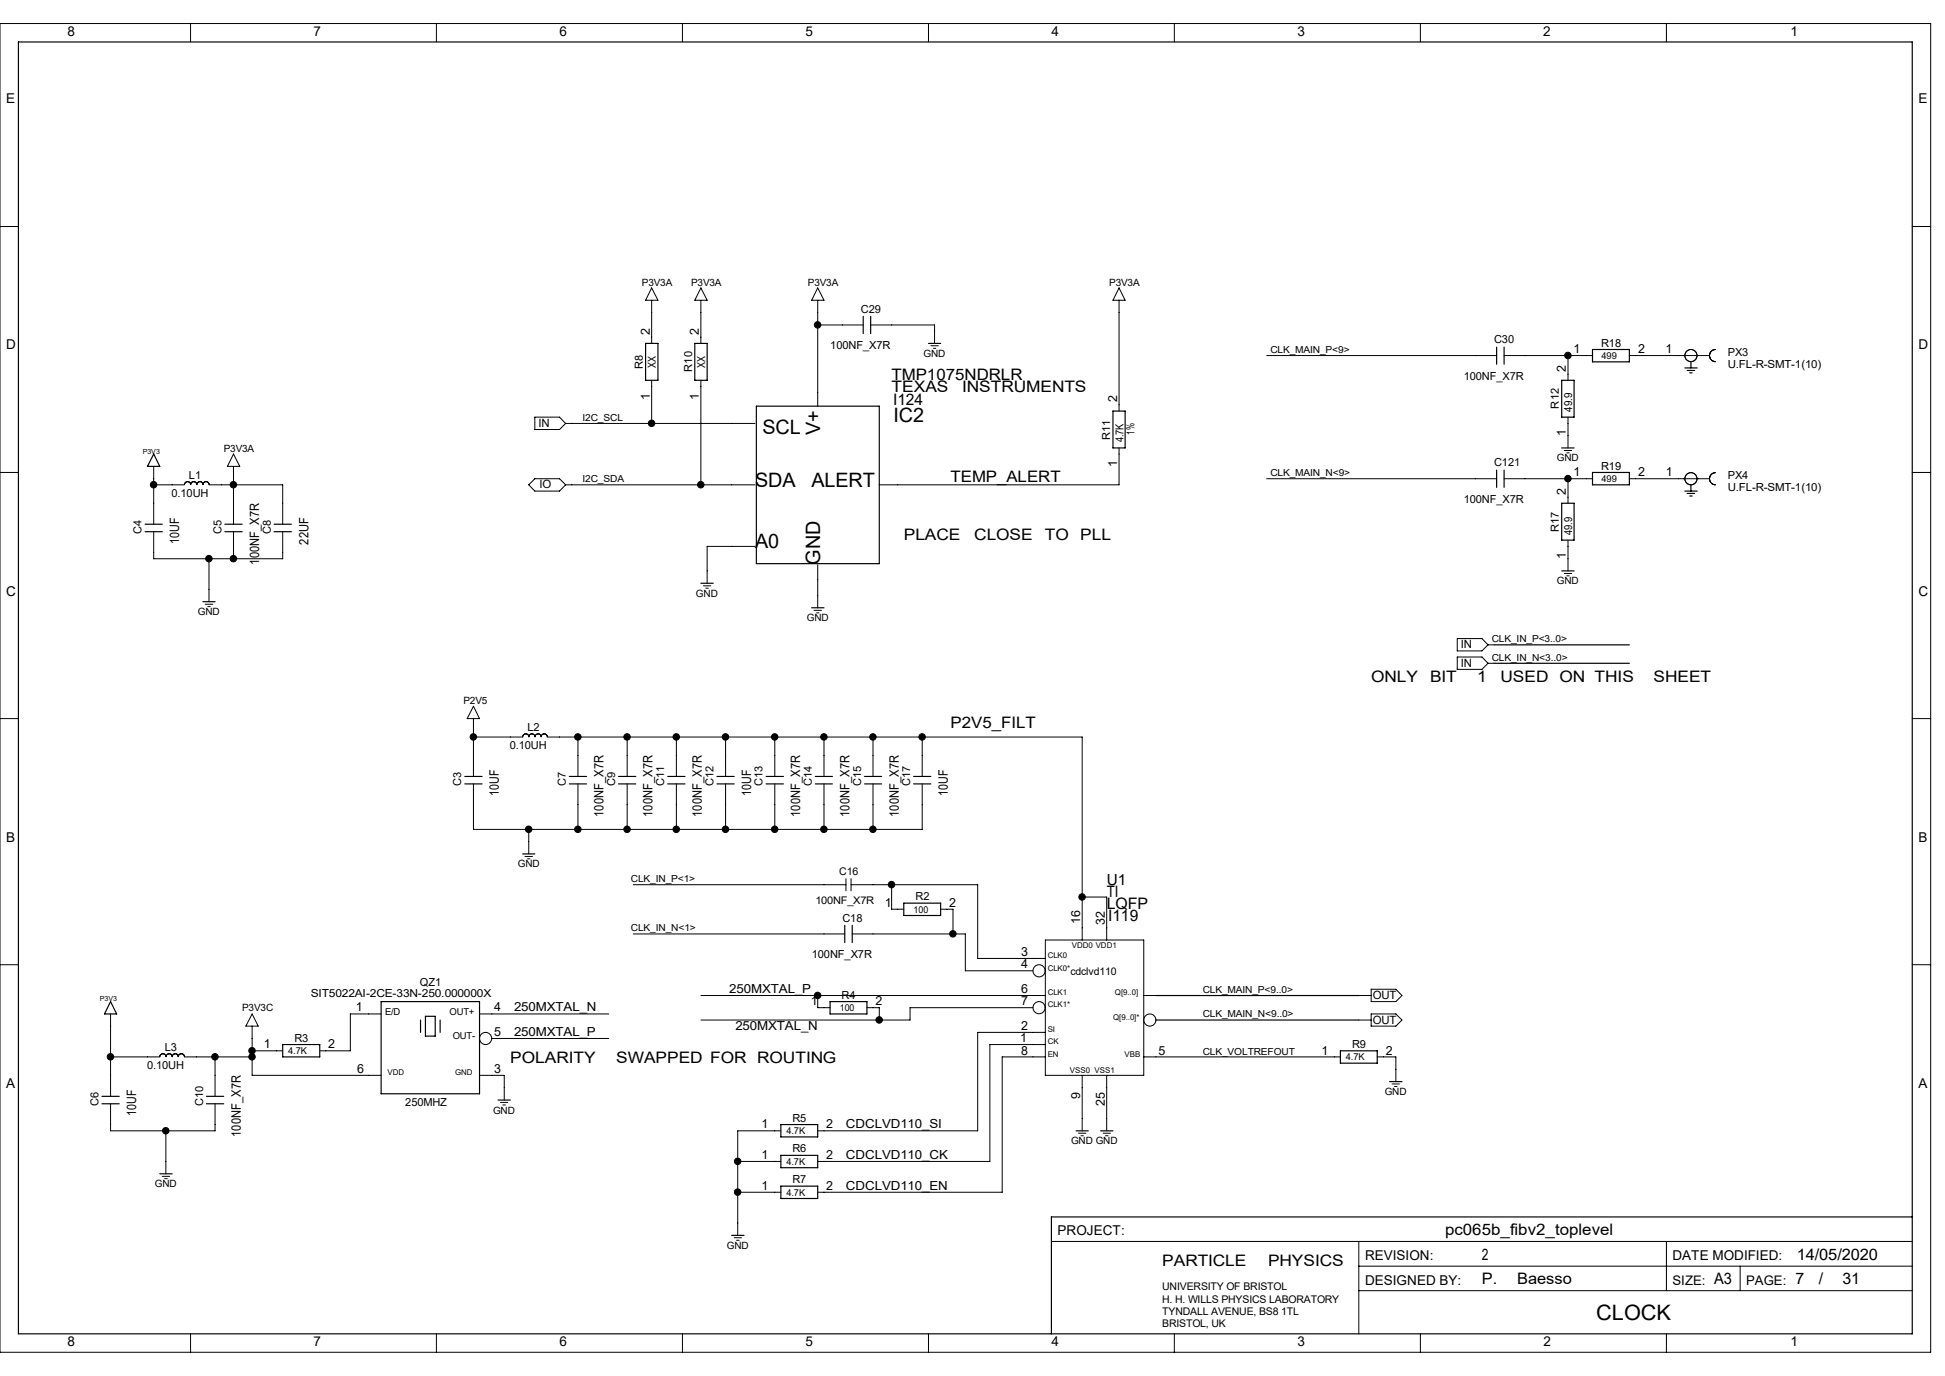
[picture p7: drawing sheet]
<svg xmlns="http://www.w3.org/2000/svg" width="420mm" height="297mm" viewBox="0 0 420 297" stroke-linecap="round" stroke-linejoin="round" font-family="sans-serif">
<g fill="none" stroke="#000" stroke-width=".25">
<path d="M4 9.1h408.9v278.8h-408.9zM139.4 74.1h2.7v8h-2.7zM150 74.1h2.7v8h-2.7zM186.4 68.3v3.7M188 68.3v3.7M200.5 74.1h2.6M323.2 74.9v3.7M324.8 74.9v3.7M343.9 75.4h7.9v2.7h-7.9zM363.8 79.4h2.7M364.3 80h1.6M365.1 78.1v1.3"/>
<path d="M33.2 98l1.3 2.7h-2.7zM163.3 87.7h26.6v34h-26.6zM240.3 88.7h2.7v8h-2.7zM337.2 82.1h2.7v7.9h-2.7zM337.2 96.7h2.7M364.9 80.5h.5M31.3 114.8h3.8M31.3 113.2h3.8M48.6 114.8h3.7M48.6 113.2h3.7M59.2 114.8h3.7M59.2 113.2h3.7"/>
<path d="M323.2 101.5v3.7M324.8 101.5v3.7M337.2 108.6h2.7v8h-2.7zM343.9 102h7.9v2.6h-7.9zM363.8 106h2.7M364.3 106.5h1.6M364.9 107.1h.5M365.1 104.6v1.4M43.8 129.9h2.6M151.3 125.9h2.7M175.3 131.2h2.6M322.6 139.2h29.2"/>
<path d="M337.2 123.2h2.7M322.6 143.2h29.2M100.4 169.2h3.7M100.4 167.6h3.7M122.9 169.2h3.8M122.9 167.6h3.8M133.6 169.2h3.7M133.6 167.6h3.7M144.2 169.2h3.7M144.2 167.6h3.7M154.8 169.2h3.7M154.8 167.6h3.7"/>
<path d="M165.4 169.2h3.8M165.4 167.6h3.8M176.1 169.2h3.6M176.1 167.6h3.6M186.7 169.2h3.7M186.7 167.6h3.7M197.3 169.2h3.7M197.3 167.6h3.7M112.9 184.3h2.6M182.4 199.7v3.8M184 199.7v3.8M195.2 194.9h7.9v2.7h-7.9z"/>
<path d="M23.9 216.2l1.3 2.7h-2.6zM82.3 216.2h21.2v19.9h-21.2zM91.9 219.4h2.1v4.2h-2.1zM179.2 216.2h8v2.7h-8zM249.6 214.9h43.8M22 238.3h3.7M22 236.6h3.7M44.6 238.3h3.7M44.6 236.6h3.7M61 225.5h8v2.6h-8zM90.8 220.2v2.6M95 220.2v2.6"/>
<path d="M107.5 237.4h2.7M249.6 220.2h43.8M289.4 226.8h8v2.7h-8zM300.1 233.5h2.6M34.5 253.4h2.7M168.6 242.7h8v2.7h-8zM168.6 249.4h8v2.7h-8zM168.6 256h8v2.7h-8zM232.4 244.1h2.6M237.7 244.1h2.6M158 266.7h2.7M412.9 262.7h-185.9v25.2"/>
</g>
<g fill="none" stroke="#000" stroke-width=".22">
<path d="M0 5.1h416.9v286.8h-416.9zM41.1 5.1v4M94.2 5.1v4M147.4 5.1v4M200.5 5.1v4M253.6 5.1v4M306.7 5.1v4M359.8 5.1v4M0 48.9h4M412.9 48.9h4M140.7 62.1l1.4 2.7h-2.7zM140.7 64.8v9.3"/>
<path d="M151.3 62.1l1.4 2.7h-2.7zM151.3 64.8v9.3M176.6 64.8v22.9M176.6 62.1l1.3 2.7h-2.6zM176.6 70.1h9.8M188 70.1h13.8v4M201 74.6h1.6M201.5 75.2h.6M241.6 62.1l1.4 2.7h-2.7zM241.6 64.8v23.9M273.5 76.8h49.7M324.8 76.8h19.1"/>
<path d="M338.6 76.8v5.3M351.8 76.8h17.3M369.3 77.3v.1M369.3 77.4l.2 .2M369.3 76.1l-.2 .4 .2 .9M369.4 77.5v.1M369.5 77.7l.5 .3M369.5 75.8l-.2 .4M369.7 75.7l-.1 .1M369.7 77.8h.1M369.7 75.7h.1M369.8 75.6h.1"/>
<path d="M369.9 77.9l.5 .2M369.9 75.6l-.2 .1M369.9 75.6h.1M370.4 75.4l-.5 .2M50.4 98l1.4 2.7h-2.7zM115.5 90h5.3l1.3 1.4-1.3 1.3h-5.3zM122.1 91.4h40.9M140.7 82.1v9.3M151.3 82.1v22.5M241.6 96.7v7.9h-51.7M337.8 97.2h1.6M338.3 97.7h.5"/>
<path d="M338.6 90v6.7M0 102h4M33.2 104.6h6.6M33.2 114.8v5.8h27.8v-5.8M33.2 100.7v12.5M39.9 104.4l-.1 .2M40 104.3l-.1 .1M40 104.2v.1M40 104.2h.1M40.1 104.1l.2-.1 .6 .1M40.1 104.1h-.1M40.2 104.1h-.1"/>
<path d="M40.3 104h.1M40.8 104.1h.1M40.9 104.1h.1M41 104.2h.1M41.1 104.3v.3M41.1 104.2v.2M41.2 104.4v.2M41.3 104.2v.1M41.3 104.2l-.1 .3M41.5 104.1h-.1M41.5 104.1l.5-.1 .2 .1M41.6 104h.1"/>
<path d="M42 104h.1M42.2 104.1h.1M42.3 104.2l.2 .3 .1-.2M42.4 104.2v.1M42.5 104.4v.2M42.5 104.4h.1M42.6 104.2v.1M42.7 104.2h-.1M42.8 104.1h.1M42.9 104.1h-.2M42.9 104.1l.4-.1 .3 .1M42.9 104h.1"/>
<path d="M43.5 104.1h.1M43.7 104.2h.1M43.7 104.3l.1 .3M43.7 104.2v.1M43.8 104.3v.1M43.8 104.4l.1 .1M43.9 104.2v.1M44 104.2l-.2 .3M44.2 104.1h-.2M44.2 104h.1M44.8 104.1l-.5-.1-.2 .1M44.8 104.1h.1"/>
<path d="M44.8 104.1h.2M45 104.2l.2 .4M45 104.2v.1M45.1 104.6h15.9v8.6M50.4 100.7v12.5M50.4 114.8v5.8M114.2 104.6l1.3-1.3h5.3l1.3 1.3-1.3 1.4h-5.3zM122.1 104.6h40.9M163 117.9h-10.3v8M273.5 103.3h49.7M324.8 103.3h19.1M338.6 103.3v5.3"/>
<path d="M338.6 116.6v6.6M351.8 103.3h17.3M369.3 103.9v.1M369.3 102.7l-.2 .8 .4 .7M369.4 104.1h.1M369.5 102.4l-.2 .3M369.5 104.3l.4 .2M369.7 102.3l-.1 .1M369.7 104.4h.1M369.7 102.3h.1M369.8 102.2h.1M369.9 102.2l-.2 .1"/>
<path d="M369.9 104.5h.1M369.9 102.2h.1M369.9 104.5l.5 .1M370.1 102.1h-.1M370.4 102l-.5 .2M412.9 102h4M44.3 130.4h1.6M44.9 130.9h.5M45.1 120.6v9.3M151.9 126.4h1.6M152.4 127h.6M175.8 131.7h1.6"/>
<path d="M176.3 132.3h.5M176.6 121.9v9.3M314.7 137.8h5.3l1.3 1.4-1.3 1.3h-5.3zM321.3 139.2h1.3M337.8 123.8h1.6M338.3 124.3h.5M0 155.1h4M102.2 152.4l1.3 2.7h-2.6zM102.2 155.1v12.5M102.2 159.1h10.7M112.9 158.9h.1M112.9 158.7v.1"/>
<path d="M113 158.6l-.1 .4M113.2 158.5h.1M113.3 158.5l-.2 .1M113.3 158.5h.1M113.3 158.5h.5M113.8 158.5h.1M113.9 158.5l.1 .1M113.9 158.5h.1M114 158.6l.2 .4M114.1 158.7h.1M114.2 158.9h.1M114.3 158.7l-.1 .3"/>
<path d="M114.3 158.6v.2M114.4 158.5h.1M114.4 158.5v.1M114.5 158.5l.5-.1 .3 .2M114.5 158.5h.1M115.1 158.5h.1M115.2 158.5h.1M115.4 158.6l.1 .3M115.4 158.7h.1M115.4 158.8l.1 .1M115.5 158.9v.1M115.7 158.7l-.2 .2"/>
<path d="M115.7 158.6l-.1 .2M115.9 158.5h.1M116.4 158.5l-.4-.1-.3 .2M116.4 158.5h.1M116.5 158.5h.1M116.6 158.5h.1M116.6 158.5l.1 .1M116.7 158.6l.1 .2M116.8 158.7v.3M116.8 158.9h.1M116.9 159l.2-.5a.64 .64 0 0 1 1 .2l.1 .3M116.9 158.9h-.1"/>
<path d="M116.9 158.7v.1M117.2 158.5h.1M117.7 158.5h.1M117.9 158.5h.1M118.1 158.7h.1M118.2 158.9h.1M118.2 159.1h115.5v43.8M124.8 159.1v8.5M135.4 159.1v8.5M146 159.1v8.5M156.7 159.1v8.5M167.3 159.1v8.5"/>
<path d="M177.9 159.1v8.5M188.5 159.1v8.5M199.1 159.1v8.5M314.7 141.8h5.3l1.3 1.4-1.3 1.3h-5.3zM321.3 143.2h1.3M412.9 155.1h4M102.2 169.2v9.8h96.9v-9.8M114.2 179v5.3M124.8 169.2v9.8M135.4 169.2v9.8M146 169.2v9.8M156.7 169.2v9.8"/>
<path d="M167.3 169.2v9.8M177.9 169.2v9.8M188.5 169.2v9.8M113.4 184.9h1.6M113.9 185.4h.5M136.7 191h46M182.7 189.7v2.6M183.8 191h27.3v15.9h14.6M183.8 189.7v2.6M192.5 191v5.3h2.7M203.1 196.3h2.7v5.3M233.7 193.6h5.3v9.3"/>
<path d="M0 208.2h4M23.9 218.9v17.7M54.4 218.9l1.4 2.6h-2.7zM82.3 218.9h-6.7v7.9h-6.6M103.5 218.9h27.9M136.7 201.6h45.7M151.3 214.9h74.4M176.6 214.9v2.6h2.6M184 201.6h24.4v7.9h14.7M187.2 217.5h2.7v2.7M223.1 217.5h-26.6v2.7h-45.2M225.7 202.9h21.3v29.2h-21.3z"/>
<path d="M247 214.9h2.6M293.4 214.9h2.7M296.1 213.5h5.3l1.3 1.4-1.3 1.3h-5.3zM296.1 218.9h5.3l1.3 1.3-1.3 1.3h-5.3zM412.9 208.2h4M23.9 228.1h10.6M23.9 238.3v5.8h22.5v-5.8M34.5 227.9h.1M34.6 227.7l-.1 .4M34.7 227.7l-.1 .1M34.7 227.6l.3-.1 .6 .1M34.8 227.6h.1"/>
<path d="M34.9 227.5h.1M35.4 227.5h.1M35.6 227.6h.1M35.7 227.7l.1 .2M35.7 227.7v.1M35.8 227.8l.1 .2M35.9 228v.1M35.9 227.9h.1M36 227.7v.1M36 227.7l-.1 .3M36.1 227.6l.3-.1 .6 .1M36.1 227.6h.1"/>
<path d="M36.3 227.5h.1M36.7 227.5h.1M36.9 227.6h.1M37.1 227.7v.1M37.2 227.9v.2M37.3 227.7v.1M37.4 227.6h.1M37.6 227.5h.1M38.1 227.5h.1M38.1 227.5a.68 .68 0 0 0-.9 .5l-.2-.3M38.2 227.5l.3 .5M38.2 227.6h.1"/>
<path d="M38.4 227.7v.1M38.5 227.9v.2M38.5 227.9v.1M38.6 227.8l-.1 .1M38.6 227.7v.1M38.7 227.7l-.2 .4M38.7 227.6h.1M38.9 227.5l-.2 .1M38.9 227.5h.1M38.9 227.5h.4l.3 .1M39.4 227.5h.1M39.7 227.7l.1 .4"/>
<path d="M39.7 227.8h.1M39.8 227.9h.1M39.8 228.1h14.6M46.4 228.1v8.5M54.4 221.5v10.6h27.9M54.4 226.8h6.6M103.5 232.1h5.4v5.3M106.2 224.2h25.2M108.1 238h1.5M108.6 238.5h.5M225.7 225.5h-12v25.2h-37.1M225.7 222.8h-14.6v21.3h-34.5"/>
<path d="M225.7 228.1h-9.3v29.2h-39.8M233.7 232.1v12M239 232.1v12M247 228.1h42.4M293.4 220.2h2.7M297.4 228.1h4v5.4M300.6 234h1.6M301.1 234.5h.6M35.1 253.9h1.5M35.6 254.4h.5M35.8 244.1v9.3M159.3 250.7h9.3"/>
<path d="M159.3 257.3h9.3M168.6 244.1h-9.3v22.6M232.9 244.6h1.6M233.4 245.2h.5M238.2 244.6h1.6M238.7 245.2h.6M158.5 267.2h1.6M159 267.7h.6M227 268h185.9M293.4 273.3h119.5M293.4 268v19.9M293.4 278.6h119.5"/>
<path d="M359.8 268v10.6M375.8 273.3v5.3M41.1 287.9v4M94.2 287.9v4M147.4 287.9v4M200.5 287.9v4M253.6 287.9v4M306.7 287.9v4M359.8 287.9v4"/>
<circle cx="365.1" cy="76.8" r="1.31"/>
<circle cx="365.1" cy="103.3" r="1.31"/>
<circle cx="224.4" cy="217.5" r="1.31"/>
<circle cx="224.4" cy="209.5" r="1.31"/>
<circle cx="104.9" cy="224.2" r="1.31"/>
<circle cx="248.3" cy="220.2" r="1.31"/>
</g>
<g fill="#000" stroke="#000" stroke-width=".22">
<circle cx="176.6" cy="70.1" r=".7"/>
<circle cx="338.6" cy="76.7" r=".7"/>
<circle cx="140.7" cy="91.4" r=".7"/>
<circle cx="33.2" cy="104.6" r=".7"/>
<circle cx="50.4" cy="104.6" r=".7"/>
<circle cx="151.3" cy="104.6" r=".7"/>
<circle cx="338.6" cy="103.3" r=".7"/>
<circle cx="45.1" cy="120.6" r=".7"/>
<circle cx="50.4" cy="120.6" r=".7"/>
<circle cx="102.2" cy="159.1" r=".7"/>
<circle cx="124.8" cy="159.1" r=".7"/>
<circle cx="135.4" cy="159.1" r=".7"/>
<circle cx="146" cy="159.1" r=".7"/>
<circle cx="156.7" cy="159.1" r=".7"/>
<circle cx="167.3" cy="159.1" r=".7"/>
<circle cx="177.9" cy="159.1" r=".7"/>
<circle cx="188.5" cy="159.1" r=".7"/>
<circle cx="199.1" cy="159.1" r=".7"/>
<circle cx="114.2" cy="179" r=".7"/>
<circle cx="124.8" cy="179" r=".7"/>
<circle cx="135.4" cy="179" r=".7"/>
<circle cx="146" cy="179" r=".7"/>
<circle cx="156.7" cy="179" r=".7"/>
<circle cx="167.3" cy="179" r=".7"/>
<circle cx="177.9" cy="179" r=".7"/>
<circle cx="188.5" cy="179" r=".7"/>
<circle cx="192.5" cy="190.9" r=".7"/>
<circle cx="233.7" cy="193.6" r=".7"/>
<circle cx="176.6" cy="214.9" r=".7"/>
<circle cx="205.8" cy="201.6" r=".7"/>
<circle cx="23.9" cy="228.1" r=".7"/>
<circle cx="46.4" cy="228.1" r=".7"/>
<circle cx="54.4" cy="228.1" r=".7"/>
<circle cx="54.4" cy="226.8" r=".7"/>
<circle cx="189.8" cy="220.2" r=".7"/>
<circle cx="35.8" cy="244.1" r=".7"/>
<circle cx="159.3" cy="250.7" r=".7"/>
<circle cx="159.3" cy="257.3" r=".7"/>
</g>
<text font-size="4.6" x="344.7" y="284.9">CLOCK</text>
<g font-size="4.3">
<text x="164.6" y="93.7">SCL</text>
<text x="177.1" y="93.9" transform="rotate(-90 177.1 93.9)">V+</text>
<text x="192.9" y="91.1">IC2</text>
<text x="163.1" y="105.1">SDA</text>
<text x="175.2" y="105.1">ALERT</text>
<text x="163.1" y="118.4">A0</text>
<text x="177.1" y="121.9" transform="rotate(-90 177.1 121.9)">GND</text>
</g>
<g font-size="3.4">
<text x="192.5" y="82">TMP1075NDRLR</text>
<text x="192.5" y="84.7">TEXAS</text>
<text x="192.8" y="87.3">I124</text>
<text x="207.8" y="84.7">INSTRUMENTS</text>
<text x="205.3" y="104.1">TEMP_ALERT</text>
<text x="195.2" y="116.5">PLACE</text>
<text x="210.4" y="116.5">CLOSE</text>
<text x="225.6" y="116.5">TO</text>
<text x="233.3" y="116.5">PLL</text>
<text x="296.1" y="147.1">ONLY</text>
<text x="308.8" y="147.1">BIT</text>
<text x="318.9" y="147.1">1</text>
<text x="324" y="147.1">USED ON THIS</text>
<text x="357" y="147.1">SHEET</text>
<text x="205.3" y="157.2">P2V5_FILT</text>
<text x="239" y="196.2">LQFP</text>
<text x="239" y="193.6">TI</text>
<text x="239.3" y="198.9">I119</text>
<text x="110.2" y="229.4">POLARITY</text>
<text x="133" y="229.4">SWAPPED FOR ROUTING</text>
<text x="312" y="266.6">pc065b_fibv2_toplevel</text>
<text x="251" y="273.3">PARTICLE</text>
<text x="273.8" y="273.3">PHYSICS</text>
<text x="320" y="271.9">2</text>
<text x="388" y="271.9">14/05/2020</text>
<text x="320" y="277.2">P.</text>
<text x="327.6" y="277.2">Baesso</text>
<text x="370.1" y="277.2">A3</text>
<text x="387.7" y="277.2">7</text>
<text x="392.8" y="277.2">/</text>
<text x="397.8" y="277.2">31</text>
</g>
<text font-size="3.3" x="239" y="191">U1</text>
<g font-size="2.9">
<text x="14.6" y="7.7">8</text>
<text x="67.7" y="7.7">7</text>
<text x="120.8" y="7.7">6</text>
<text x="173.9" y="7.7">5</text>
<text x="227" y="7.7">4</text>
<text x="280.2" y="7.7">3</text>
<text x="333.2" y="7.7">2</text>
<text x="386.6" y="7.7">1</text>
<text x="1.3" y="22.3">E</text>
<text x="414.3" y="22.3">E</text>
<text x="1.3" y="75.4">D</text>
<text x="414.3" y="75.4">D</text>
<text x="1.3" y="128.6">C</text>
<text x="414.3" y="128.6">C</text>
<text x="1.3" y="181.7">B</text>
<text x="414.3" y="181.7">B</text>
<text x="1.3" y="234.8">A</text>
<text x="414.3" y="234.8">A</text>
<text x="228.3" y="266.7">PROJECT:</text>
<text x="294.8" y="271.9">REVISION:</text>
<text x="361.1" y="271.9">DATE MODIFIED:</text>
<text x="294.8" y="277.3">DESIGNED BY:</text>
<text x="14.6" y="290.5">8</text>
<text x="67.7" y="290.5">7</text>
<text x="120.8" y="290.5">6</text>
<text x="173.9" y="290.5">5</text>
<text x="227" y="290.5">4</text>
<text x="280.2" y="290.5">3</text>
<text x="333.3" y="290.5">2</text>
<text x="386.6" y="290.5">1</text>
</g>
<g font-size="2.8">
<text x="38.7" y="117.3" transform="rotate(-90 38.7 117.3)">10UF</text>
<text x="66.6" y="117.6" transform="rotate(-90 66.6 117.6)">22UF</text>
<text x="56" y="121.9" transform="rotate(-90 56 121.9)">100NF_X7R</text>
<text x="107.7" y="171.8" transform="rotate(-90 107.7 171.8)">10UF</text>
<text x="162.2" y="171.8" transform="rotate(-90 162.2 171.8)">10UF</text>
<text x="204.7" y="171.8" transform="rotate(-90 204.7 171.8)">10UF</text>
<text x="130.3" y="176.3" transform="rotate(-90 130.3 176.3)">100NF_X7R</text>
<text x="140.9" y="176.3" transform="rotate(-90 140.9 176.3)">100NF_X7R</text>
<text x="151.6" y="176.3" transform="rotate(-90 151.6 176.3)">100NF_X7R</text>
<text x="172.8" y="176.3" transform="rotate(-90 172.8 176.3)">100NF_X7R</text>
<text x="183.4" y="176.3" transform="rotate(-90 183.4 176.3)">100NF_X7R</text>
<text x="194.1" y="176.3" transform="rotate(-90 194.1 176.3)">100NF_X7R</text>
<text x="29.4" y="240.8" transform="rotate(-90 29.4 240.8)">10UF</text>
<text x="52" y="245.4" transform="rotate(-90 52 245.4)">100NF_X7R</text>
<text x="361.1" y="277.3">SIZE:</text>
<text x="377.1" y="277.3">PAGE:</text>
</g>
<g font-size="2.7">
<text x="140.3" y="72.3" transform="rotate(-90 140.3 72.3)">2</text>
<text x="150.9" y="72.3" transform="rotate(-90 150.9 72.3)">2</text>
<text x="339.8" y="76.2">1</text>
<text x="353.7" y="76.2">2</text>
<text x="359.7" y="76.2">1</text>
<text x="338.1" y="80.2" transform="rotate(-90 338.1 80.2)">2</text>
<text x="140.3" y="86.2" transform="rotate(-90 140.3 86.2)">1</text>
<text x="150.9" y="86.2" transform="rotate(-90 150.9 86.2)">1</text>
<text x="241.2" y="86.9" transform="rotate(-90 241.2 86.9)">2</text>
<text x="338.1" y="94.2" transform="rotate(-90 338.1 94.2)">1</text>
<text x="241.2" y="100.8" transform="rotate(-90 241.2 100.8)">1</text>
<text x="338.1" y="106.8" transform="rotate(-90 338.1 106.8)">2</text>
<text x="339.8" y="102.8">1</text>
<text x="353.7" y="102.8">2</text>
<text x="359.7" y="102.8">1</text>
<text x="338.1" y="120.7" transform="rotate(-90 338.1 120.7)">1</text>
<text x="191.1" y="195.7">1</text>
<text x="205" y="195.7">2</text>
<text x="233.2" y="199.5" transform="rotate(-90 233.2 199.5)">16</text>
<text x="238.6" y="199.7" transform="rotate(-90 238.6 199.7)">32</text>
<text x="220.5" y="209">4</text>
<text x="220.5" y="206.4">3</text>
<text x="157.5" y="214.3">250MXTAL_P</text>
<text x="220.5" y="214.3">6</text>
<text x="76.8" y="218.3">1</text>
<text x="106.7" y="218.3">4</text>
<text x="111" y="218.3">250MXTAL_N</text>
<text x="175.1" y="217">1</text>
<text x="189.1" y="217">2</text>
<text x="220.5" y="217">7</text>
<text x="56.9" y="226.3">1</text>
<text x="70.9" y="226.3">2</text>
<text x="106.7" y="223.6">5</text>
<text x="111" y="223.7">250MXTAL_P</text>
<text x="158.8" y="222.3">250MXTAL_N</text>
<text x="220.3" y="225">1</text>
<text x="220.5" y="227.6">8</text>
<text x="220.5" y="222.3">2</text>
<text x="250.1" y="227.6">5</text>
<text x="285.3" y="227.6">1</text>
<text x="299.3" y="227.6">2</text>
<text x="77.1" y="231.6">6</text>
<text x="106.7" y="231.6">3</text>
<text x="233.2" y="237.3" transform="rotate(-90 233.2 237.3)">9</text>
<text x="238.6" y="238.8" transform="rotate(-90 238.6 238.8)">25</text>
<text x="164.5" y="243.5">1</text>
<text x="178.4" y="243.5">2</text>
<text x="182.7" y="243.5">CDCLVD110_SI</text>
<text x="164.5" y="250.2">1</text>
<text x="178.4" y="250.2">2</text>
<text x="182.7" y="250.2">CDCLVD110_CK</text>
<text x="164.5" y="256.8">1</text>
<text x="178.4" y="256.8">2</text>
<text x="182.7" y="256.8">CDCLVD110_EN</text>
</g>
<g font-size="2.5">
<text x="116.3" y="92.1">IN</text>
<text x="116.5" y="105.4">IO</text>
<text x="315.5" y="143.9">IN</text>
<text x="315.5" y="139.9">IN</text>
<text x="296.5" y="215.7">OUT</text>
<text x="296.5" y="221">OUT</text>
</g>
<g font-size="2.4">
<text x="185.9" y="67.5">C29</text>
<text x="179.3" y="75.4">100NF_X7R</text>
<text x="322.6" y="74.1">C30</text>
<text x="345.7" y="74.8">R18</text>
<text x="373.1" y="76.8">PX3</text>
<text x="138.8" y="79.6" transform="rotate(-90 138.8 79.6)">R8</text>
<text x="141.6" y="79.4" transform="rotate(-90 141.6 79.4)">XX</text>
<text x="149.4" y="80.2" transform="rotate(-90 149.4 80.2)">R10</text>
<text x="152.3" y="79.4" transform="rotate(-90 152.3 79.4)">XX</text>
<text x="316.1" y="82.1">100NF_X7R</text>
<text x="373.1" y="79.4">U.FL-R-SMT-1(10)</text>
<text x="336.6" y="88.2" transform="rotate(-90 336.6 88.2)">R12</text>
<text x="339.5" y="88.9" transform="rotate(-90 339.5 88.9)">49.9</text>
<text x="239.7" y="95" transform="rotate(-90 239.7 95)">R11</text>
<text x="242.6" y="95.5" transform="rotate(-90 242.6 95.5)">4.7K</text>
<text x="244.9" y="93.8" transform="rotate(-90 244.9 93.8)">1%</text>
<text x="322.6" y="100.7">C121</text>
<text x="345.7" y="101.3">R19</text>
<text x="37" y="107.3">0.10UH</text>
<text x="40.8" y="103.3">L1</text>
<text x="373.1" y="106">U.FL-R-SMT-1(10)</text>
<text x="373.1" y="103.3">PX4</text>
<text x="316.1" y="108.6">100NF_X7R</text>
<text x="30.6" y="115.3" transform="rotate(-90 30.6 115.3)">C4</text>
<text x="47.8" y="115.3" transform="rotate(-90 47.8 115.3)">C5</text>
<text x="58.5" y="115.3" transform="rotate(-90 58.5 115.3)">C8</text>
<text x="336.6" y="114.8" transform="rotate(-90 336.6 114.8)">R17</text>
<text x="339.5" y="115.4" transform="rotate(-90 339.5 115.4)">49.9</text>
<text x="110.1" y="161.8">0.10UH</text>
<text x="113.9" y="157.8">L2</text>
<text x="99.6" y="169.7" transform="rotate(-90 99.6 169.7)">C3</text>
<text x="122.2" y="169.7" transform="rotate(-90 122.2 169.7)">C7</text>
<text x="132.8" y="169.7" transform="rotate(-90 132.8 169.7)">C9</text>
<text x="143.4" y="169.7" transform="rotate(-90 143.4 169.7)">C11</text>
<text x="154.1" y="169.7" transform="rotate(-90 154.1 169.7)">C12</text>
<text x="164.7" y="169.7" transform="rotate(-90 164.7 169.7)">C13</text>
<text x="175.3" y="169.7" transform="rotate(-90 175.3 169.7)">C14</text>
<text x="185.9" y="169.7" transform="rotate(-90 185.9 169.7)">C15</text>
<text x="196.6" y="169.7" transform="rotate(-90 196.6 169.7)">C17</text>
<text x="197.7" y="194.3">R2</text>
<text x="181.9" y="198.9">C18</text>
<text x="175.3" y="206.9">100NF_X7R</text>
<text x="67.1" y="215.2">SIT5022AI-2CE-33N-250.000000X</text>
<text x="90.7" y="212.9">QZ1</text>
<text x="181.7" y="215.6">R4</text>
<text x="35.6" y="226.8">L3</text>
<text x="63.6" y="224.8">R3</text>
<text x="292" y="226.2">R9</text>
<text x="31.8" y="230.8">0.10UH</text>
<text x="21.3" y="238.8" transform="rotate(-90 21.3 238.8)">C6</text>
<text x="43.9" y="238.8" transform="rotate(-90 43.9 238.8)">C10</text>
<text x="87.5" y="238.8">250MHZ</text>
<text x="171.1" y="242.1">R5</text>
<text x="171.1" y="248.8">R6</text>
<text x="171.1" y="255.4">R7</text>
</g>
<g font-size="2.3">
<text x="181.2" y="189">C16</text>
<text x="176.1" y="195">100NF_X7R</text>
<text x="231.1" y="210.4">cdclvd110</text>
<text x="251" y="278.6">UNIVERSITY OF BRISTOL</text>
<text x="251" y="281.2">H. H. WILLS PHYSICS LABORATORY</text>
<text x="251" y="283.9">TYNDALL AVENUE, BS8 1TL</text>
<text x="251" y="286.5">BRISTOL, UK</text>
</g>
<g font-size="2.2">
<text x="138.6" y="61.6">P3V3A</text>
<text x="149.2" y="61.6">P3V3A</text>
<text x="174.5" y="61.6">P3V3A</text>
<text x="239.5" y="61.6">P3V3A</text>
<text x="199.4" y="77">GND</text>
<text x="48.3" y="97.5">P3V3A</text>
<text x="336.2" y="99.6">GND</text>
<text x="150.3" y="128.8">GND</text>
<text x="336.2" y="126.2">GND</text>
<text x="42.7" y="132.8">GND</text>
<text x="174.2" y="134.1">GND</text>
<text x="100.1" y="151.9">P2V5</text>
<text x="111.8" y="187.2">GND</text>
<text x="52.3" y="218.3">P3V3C</text>
<text x="299" y="236.4">GND</text>
<text x="106.5" y="240.4">GND</text>
<text x="231.3" y="247">GND GND</text>
<text x="33.4" y="256.3">GND</text>
<text x="156.9" y="269.6">GND</text>
</g>
<g font-size="2.1">
<text x="274.3" y="76.2">CLK_MAIN_P&lt;9&gt;</text>
<text x="125.8" y="90.8">I2C_SCL</text>
<text x="125.8" y="104.1">I2C_SDA</text>
<text x="274.3" y="102.8">CLK_MAIN_N&lt;9&gt;</text>
<text x="322.1" y="138.6">CLK_IN_P&lt;3..0&gt;</text>
<text x="322.1" y="142.6">CLK_IN_N&lt;3..0&gt;</text>
<text x="136.2" y="190.4">CLK_IN_P&lt;1&gt;</text>
<text x="136.2" y="201">CLK_IN_N&lt;1&gt;</text>
<text x="259.7" y="214.3">CLK_MAIN_P&lt;9..0&gt;</text>
<text x="259.7" y="219.6">CLK_MAIN_N&lt;9..0&gt;</text>
<text x="259.7" y="227.6">CLK_VOLTREFOUT</text>
</g>
<g font-size="2">
<text x="345.8" y="77.5">499</text>
<text x="345.8" y="104.1">499</text>
<text x="197.3" y="197">100</text>
<text x="83.1" y="219.1">E/D</text>
<text x="97.1" y="219.1">OUT+</text>
<text x="181.4" y="218.3">100</text>
<text x="62.2" y="227.6">4.7K</text>
<text x="97.7" y="224.3">OUT-</text>
<text x="290.6" y="228.9">4.7K</text>
<text x="169.8" y="244.8">4.7K</text>
<text x="169.8" y="251.5">4.7K</text>
<text x="169.8" y="258.1">4.7K</text>
</g>
<g font-size="1.7">
<text x="226.2" y="209.5">CLK0*</text>
<text x="226.2" y="206.8">CLK0</text>
<text x="231.5" y="204.7">VDD0 VDD1</text>
<text x="226.2" y="214.8">CLK1</text>
<text x="240.7" y="214.8">Q[9..0]</text>
<text x="226.2" y="217.5">CLK1*</text>
<text x="240.4" y="220.1">Q[9..0]*</text>
<text x="226.2" y="222.8">SI</text>
<text x="226.2" y="225.4">CK</text>
<text x="83.7" y="232.1">VDD</text>
<text x="98.3" y="232.1">GND</text>
<text x="226.2" y="228.1">EN</text>
<text x="231" y="231.6">VSS0 VSS1</text>
<text x="242.8" y="228.1">VBB</text>
</g>
<g font-size="1.5">
<text x="30.8" y="98">P3V3</text>
<text x="21.5" y="216.2">P3V3</text>
</g>
</svg>
